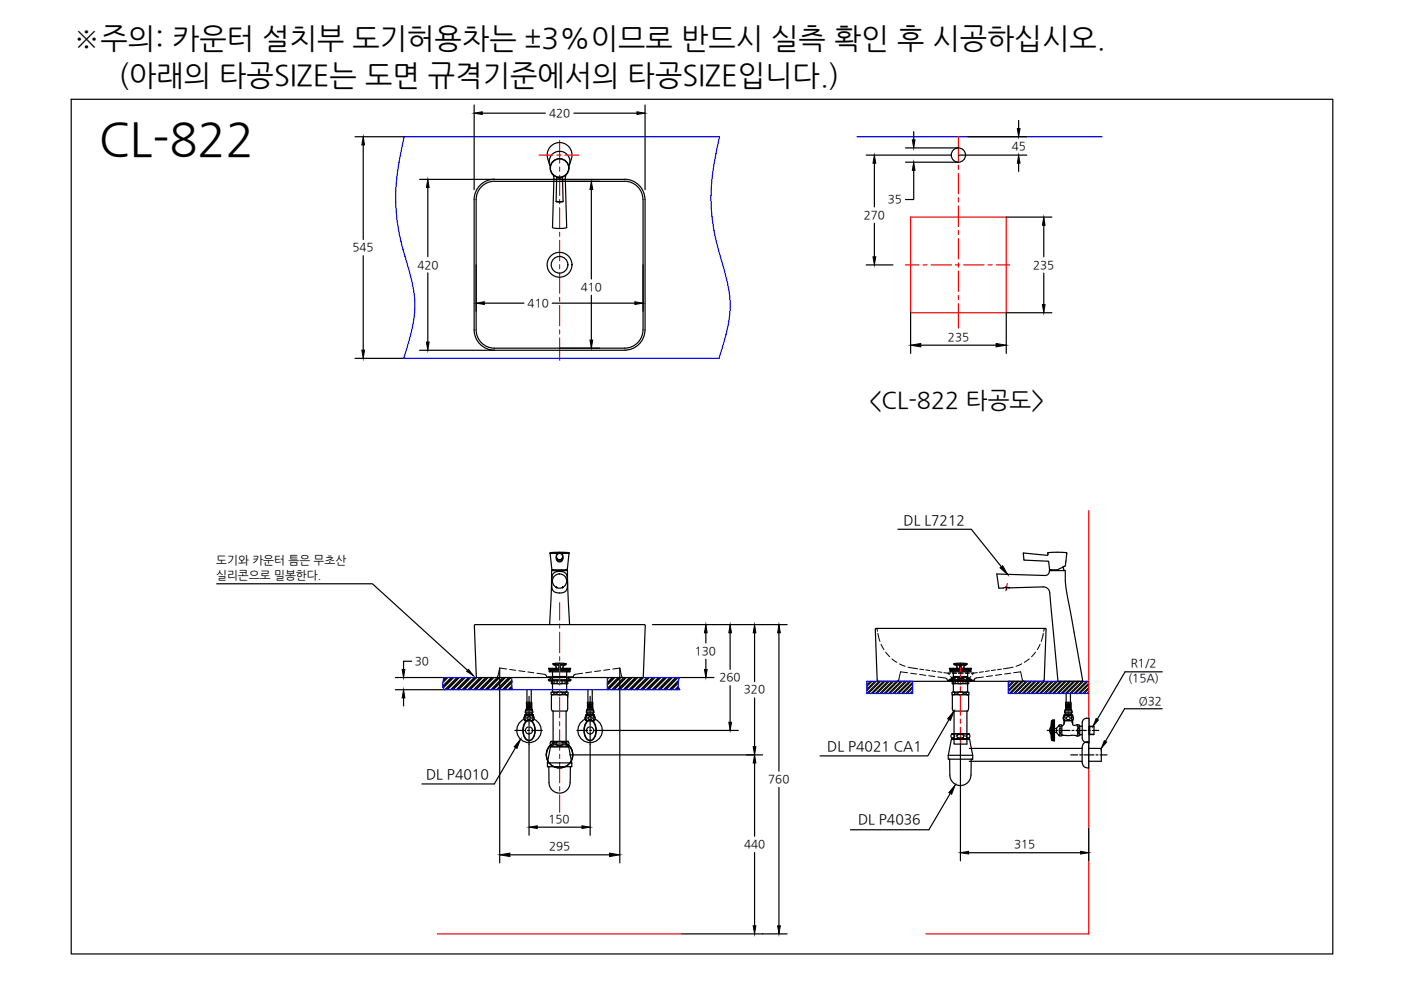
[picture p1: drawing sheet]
<svg xmlns="http://www.w3.org/2000/svg" width="297mm" height="210mm" viewBox="0 0 297 210" stroke-linecap="round" stroke-linejoin="round" font-family="sans-serif">
<!-- layer: 5 -->
<path d="M15.1 21.1h267.5v181.2h-267.5zM101 143.7h4.1M132.2 143.7h4.2M186.3 144.5h34.8" fill="none" stroke="#000" stroke-width=".25"/>
<!-- layer: 3 -->
<g fill="none" stroke="#000" stroke-width=".25">
<path d="M75.3 29h10.4M77 30.7v20.1M89 38h15.8M90.7 39.7v14.7M100.5 22.3v17.9M102.2 24h13.4M118.6 38.5h8.5M121.7 24h13.4M136.8 22.3v17.9M183.6 32.9h18.1M185.4 34.6v9.3M192 31.4h11.2"/>
<path d="M192 34.4h11.2M193.7 36.1v6.2h-1.7M193.7 27.9v1.7M203.2 32.9h14.5M205.2 29h12.5M216 25.5v1.8M216 34.6v1.7M77 54.2v20M90.7 57.9v14.6M101 56.1v9.9M125.4 40.2v19M136.3 56.1v9.9"/>
<path d="M183.6 56.2h5.7M185.4 47.3v7.2M213.3 46h9.7M221.3 47.8v6.7M221.3 57.9v6.7M75.3 76h10.1M89 74.3h15.8M102.7 64.3h8.4M117.1 64.3h17.5M118.6 73.8h8.5M125.4 62.6v9.5M193.1 66.3v8.6"/>
<path d="M195.2 73.2h16M223 66.3h-9.7v8.6M190.4 112.2h15.5l6.4 8M45.9 123.8h33.1l20.1 18.3M138.3 132.4h28.6M149.7 134.2v2.1M149.7 139.8v2.1M154.8 134.2v7.7M160 134.2v10.3M165.1 134.2v29.3M83.8 146.2h10.5M83.8 143.7h10.3"/>
<path d="M85.6 148v1.7M87.3 140.2h-1.7v1.7M94.5 143.7l-.5 .4M94.7 143.7l-.7 .7M95 143.7l-1.1 1M95.7 143.7l-1.8 1.8M95.9 143.7l-2 2M96.2 143.7l-2.2 2.2M96.9 143.7l-2.6 2.5M97.1 143.7l-2.5 2.5M97.4 143.7l-2.6 2.5M98.1 143.7l-2.6 2.5"/>
<path d="M98.4 143.7l-2.6 2.5M98.6 143.7l-2.6 2.5M99.3 143.7l-2.6 2.5M99.6 143.7l-2.6 2.5M99.9 143.7l-2.7 2.5M100.5 143.7l-2.5 2.5M100.8 143.7l-2.6 2.5M101.1 143.7l-2.6 2.5M101.8 143.7l-2.6 2.5M102 143.7l-2.6 2.5M102.3 143.7l-2.6 2.5M103 143.7l-2.6 2.5"/>
<path d="M103.2 143.7l-2.5 2.5M103.5 143.7l-2.6 2.5M104.2 143.7l-2.6 2.5M104.5 143.7l-2.6 2.5M104.7 143.7l-2.6 2.5M105.1 143.7h27.1M105.4 143.7l-2.6 2.5M105.7 143.7l-2.6 2.5M105.9 143.7l-2.5 2.5M105.9 141.6v41.4M106.6 143.7l-2.5 2.5M106.9 143.7l-2.6 2.5"/>
<path d="M107.2 143.7l-2.6 2.5M107.9 143.7l-2.6 2.5M108.1 143.7l-2.6 2.5M108.4 143.7l-2.6 2.5M108.5 144.2l-2 2M108.5 145.4l-.8 .8M108.5 144.5l-1.7 1.7M108.5 145.7l-.5 .5M108.5 144.7l-1.5 1.5M108.5 146l-.3 .2M116.3 144.1l.8-.5h3l.9 .5M116.3 144.1h4.7"/>
<path d="M116.4 144.2l.1 .2h4.3M116.5 142.4v-.1h4.3v.1M116.5 141.9v.2h4.3v-.2M116.5 142.4h.1M116.5 141.9h.1M116.5 142.4h4.3M116.5 141.9h4.3M116.8 142.1v.2M116.9 144.9h.6M116.9 144.4l.1 .6 3.4-.1M117 158.2l-.3 .2M117 147.3l-.1 2.9 .2 .6h3.1l.2-.6-.1-2.9h-3.3"/>
<path d="M117.1 143.3l.1 .3M117.1 142.4v4.3h3v-4.3M117.1 143.4h3M117.2 140.8l1.4-.2 1.4 .2M117.2 140.8l.2 .2h2.5l.1-.2M117.2 140.8h2.8M117.3 150.8v7h2.7v-7M117.4 146.8l-.3-.1-.3 .1 .2 .5 .4-.1M117.4 146.8h.7v.4h-.7zM117.5 144.9h.6M117.5 144.4v.5M117.5 141l.5 .4-.2 .3"/>
<path d="M117.6 141h.9M118.1 147.2l.5 .1M118.1 144.9h1.1M118.1 144.4v.5M118.5 141v.7M118.5 141h.3M118.6 141v.5M118.6 146.7l-.5 .1M118.6 141.8h2.4M118.7 146.7l.5 .1M118.7 141v.5M118.7 141.5h-.1v.2"/>
<path d="M118.7 141.5v.2M118.8 141v.7M119.2 144.4v.5M119.2 144.9h.6M119.2 147.2l-.5 .1M119.3 141.4l.1 .2M119.4 141.6l.1 .1M119.7 141l-.3 .4M119.7 141h-.9M119.8 144.9h.6M119.8 144.4v.5M119.8 146.8l.5-.1 .1 .5-.3 .1-.3-.1"/>
<path d="M119.9 146.8h-.7v.4h.7M119.9 146.8v.4M120.1 143.3v.3M120.3 158.2l.3 .2 .6 3.4M120.4 144.4v.5M120.5 142.1v.2M120.6 158.4h-3.9l-.6 3.3M120.8 142.4h.1M120.8 141.9h.1M120.9 144.2l-.1 .2M120.9 141.7l.1 .1M120.9 141.7h-4.6l.2 .2"/>
<path d="M121 141.8l-.2 .1M127.9 154.9h28.6M128.9 143.7l-.1 .1M129.1 143.7l-.3 .3M129.8 143.7l-1 1M130.1 143.7l-1.3 1.3M130.4 143.7l-1.6 1.5M131 143.7l-2.2 2.2M131.3 143.7l-2.5 2.5M131.4 141.6v41.4M131.6 143.7l-2.6 2.5M132.3 143.7l-2.6 2.5"/>
<path d="M132.5 143.7l-2.6 2.5M132.8 143.7l-2.6 2.5M133.5 143.7l-2.6 2.5M133.8 143.7l-2.6 2.5M134 143.7l-2.6 2.5M134.7 143.7l-2.6 2.5M135 143.7l-2.6 2.5M135.2 143.7l-2.6 2.5M135.9 143.7l-2.6 2.5M136.2 143.7l-2.6 2.5M136.4 143.7l-2.5 2.5M137.1 143.7l-2.5 2.5"/>
<path d="M137.4 143.7l-2.6 2.5M137.7 143.7l-2.6 2.5M138.4 143.7l-2.6 2.5M138.6 143.7l-2.6 2.5M138.9 143.7l-2.6 2.5M139.6 143.7l-2.6 2.5M139.9 143.7l-2.6 2.5M140.1 143.7l-2.6 2.5M140.8 143.7l-2.6 2.5M141.1 143.7l-2.6 2.5M141.3 143.7l-2.5 2.5M142 143.7l-2.5 2.5"/>
<path d="M142.3 143.7l-2.6 2.5M142.5 143.7l-2.5 2.5M143.3 143.7l-2.6 2.5M143.5 143.7l-2.6 2.5M143.8 145.6l-.7 .6M143.8 143.7l-2.6 2.5M143.8 144.9l-1.4 1.3M143.8 144.6l-1.7 1.6M143.8 145.8l-.4 .4M143.9 144.2l-2 2M143.9 145.9l-.3 .3M144 143.7h7.4"/>
<path d="M154.8 145.4v7.7M160 148v10.3M183.9 144.5l-.1 .1M184.6 144.5l-.8 .7M184.9 144.5l-1.1 1M185.5 144.5l-1.7 1.6M185.8 144.5l-2 1.9M186.4 144.5l-2.6 2.5M186.7 144.5l-2.6 2.5M187.3 144.5l-2.6 2.5M187.6 144.5l-2.6 2.5M188.2 144.5l-2.6 2.5"/>
<path d="M188.5 144.5l-2.6 2.5M189.1 144.5l-2.6 2.5M189.4 144.5l-2.6 2.5M190.1 144.5l-2.6 2.5M190.4 144.5l-2.6 2.5M191 144.5l-2.6 2.5M191.3 144.5l-2.6 2.5M191.9 144.5l-2.6 2.5M192.2 144.5l-2.6 2.5M192.8 144.5l-2.6 2.5M193.1 144.5l-2.6 2.5M193.5 144.7l-2.4 2.3"/>
<path d="M193.5 145.6l-1.4 1.4M193.5 146.5l-.5 .5M193.5 145l-2.1 2M193.5 145.9l-1.2 1.1M193.5 146.8l-.2 .2M201.3 144.1h4.7M201.3 144.1l.8-.5h3.1l.8 .5M201.3 141.8h4.7M201.3 141.8l.2 .1M201.3 141.7v.1M201.3 141.7l4.7 .1M201.4 142.3h4.4v.1"/>
<path d="M201.4 144.2l.1 .2h4.3l.1-.2M201.5 141.9v.2M201.5 142.3v.1M201.5 141.9h.1M201.5 142.4h.1M201.5 142.4h4.3M201.5 141.9h4.3M201.8 142.1v.2M201.9 144.9h.6M201.9 144.4l.1 .6 3.4-.1M201.9 147.3h3.4v2.9l-.1 .6h-3.1l-.2-.6zM202.1 143.3l.1 .3"/>
<path d="M202.1 143.4h3.1M202.1 142.4v4.3M202.3 140.8h2.7M202.3 150.8v7h2.7v-7M202.4 147.2h.7M202.4 146.8h.7M202.4 146.8v.4M202.4 146.8l-.3-.1-.3 .1 .2 .5 .4-.1M202.5 144.4v.5h.6M202.6 141h.9M202.7 141l.2 .4M202.9 141.4l-.2 .3"/>
<path d="M203.1 147.2l.5 .1M203.1 146.8v.4M203.1 144.9h1M203.1 144.4v.5M203.5 141h.3M203.5 141v.7M203.6 141.7v-.2h.1v.2M203.6 141v.5M203.6 146.7l-.5 .1M203.6 146.7l.6 .1M203.7 141v.5M203.8 141v.7"/>
<path d="M204.2 144.4v.5h.6M204.2 147.2l-.6 .1M204.4 141.6l.1 .1M204.7 141l-.4 .4 .1 .2M204.7 141h-.9M204.8 144.9h.6M204.8 144.4v.5M204.8 146.8l.3-.1 .3 .1M204.8 147.2l.3 .1 .3-.1M204.8 146.8h-.6v.4h.6M204.8 146.8v.4M204.9 140.7l-1.6-.1-1.1 .2 .1 .2h2.6l.1-.2"/>
<path d="M204.9 140.7l.1 .1M205.1 147.3h.1M205.2 143.3l-.1 .3M205.2 142.4l-.1 4.3h-3M205.4 144.4v.5M205.4 146.8v.4M205.5 142.1v.2M205.8 141.9h.1M205.8 142.4h.1M205.8 141.9v.2h-4.4M206 141.8l-.2 .1M213.9 144.5h-.1"/>
<path d="M214.2 144.5l-.4 .3M214.8 144.5l-1 .9M215.1 144.5l-1.3 1.2M215.7 144.5l-1.9 1.8M216 144.5l-2.2 2.2M216.6 144.5l-2.6 2.5M216.9 144.5l-2.6 2.5M217.5 144.5l-2.6 2.5M217.8 144.5l-2.6 2.5M218.4 144.5l-2.6 2.5M218.7 144.5l-2.6 2.5M219.3 144.5l-2.5 2.5"/>
<path d="M219.7 144.5l-2.6 2.5M220.3 144.5l-2.6 2.5M220.6 144.5l-2.6 2.5M221.2 144.5l-2.6 2.5M221.5 144.5l-2.6 2.5M222.1 144.5l-2.6 2.5M222.4 144.5l-2.6 2.5M223 144.5l-2.6 2.5M223.3 144.5l-2.6 2.5M223.9 144.5l-2.6 2.5M224.2 144.5l-2.6 2.5M224.3 144.5h5.3"/>
<path d="M224.8 144.5l-2.6 2.5M225.1 144.5l-2.5 2.5M225.7 144.5l-2.5 2.5M226 144.5l-2.5 2.5M226.7 144.5l-2.6 2.5M227 144.5l-2.6 2.5M227.6 144.5l-2.6 2.5M227.9 144.5l-2.6 2.5M228.5 144.5l-2.6 2.5M228.8 144.5l-2.6 2.5M229.4 144.5l-2.6 2.5M229.7 144.5l-2.6 2.5"/>
<path d="M230.3 144.5l-2.6 2.5M230.6 144.5l-2.6 2.5M230.8 144.9l-2.2 2.1M230.8 145.8l-1.2 1.2M230.8 146.7l-.3 .3M230.8 145.2l-1.9 1.8M230.8 146.1l-.9 .9M230.8 147h.1M116.1 161.7v.9h5.1v-.8M116.1 161.7h5.1M116.3 162.5l.1 3.4M116.4 165.9a2.23 2.23 0 0 0 2.2 2.3 2.23 2.23 0 0 0 2.3-2.3"/>
<path d="M120.8 160.1h40.9M120.9 162.7v3.2M121 162.5l-.1 .2M160 161.8v15.5M165.1 167v29.3M227 160.1h1.5M228.9 160.1h.4M229.8 160.1h2.1M232.4 160.1h.4M233.2 160.1h1.5M108.1 181.2h21.2M144.5 198h22.4"/>
<path d="M160 180.8v15.5"/>
</g>
<g fill="#000" stroke="#000" stroke-width=".21">
<path d="M77 29l.3 1.7h-.6zM90.7 38l.3 1.7h-.6zM100.5 24l1.7-.3v.6zM135.1 23.7l1.7 .3-1.7 .3zM185.4 32.9l.3 1.7h-.6zM193.4 29.6h.6l-.3 1.8zM193.7 34.4l.3 1.7h-.6zM216 32.9l.3 1.7h-.6zM215.7 27.3h.6l-.3 1.7zM125.4 38.5l.3 1.7h-.6zM185.1 54.5h.6l-.3 1.7zM221.3 46l.3 1.8h-.6z"/>
<path d="M76.7 74.2h.6l-.3 1.8zM90.4 72.5h.6l-.3 1.8zM101 64.3l1.7-.3v.6zM125.1 72.1h.6l-.3 1.7zM134.6 64l1.7 .3-1.7 .3zM193.1 73.2l2.1-.4v.7zM211.2 72.8l2.1 .4-2.1 .3zM221 64.6h.6l-.3 1.7zM212 120.4l.6-.5 1.1 1.9zM149.7 132.4l.2 1.8h-.5zM154.8 132.4l.3 1.8h-.6zM160 132.4l.3 1.8h-.6z"/>
<path d="M165.1 132.4l.3 1.8h-.5zM85.6 146.2l.2 1.8h-.5zM85.3 141.9h.5l-.2 1.8zM99.3 141.9l1.1 1.4-1.5-1zM149.4 141.9h.5l-.2 1.8zM154.5 153.1h.6l-.3 1.8zM159.7 158.3h.6l-.3 1.8zM160 160.1l.3 1.7h-.6zM105.9 181.2l2.2-.3v.7zM129.3 180.9l2.1 .3-2.1 .4zM159.7 196.3h.6l-.3 1.7zM164.9 196.3h.5l-.3 1.7z"/>
</g>
<!-- layer: 1 -->
<path d="M85.7 29a49.7 49.7 0 0 0-1.5 17.7l.8 4.5a78.1 78.1 0 0 1 2.9 11.6 24.2 24.2 0 0 1-1.4 10.3l-.9 2.9M152.5 29a48.4 48.4 0 0 0-1.4 17.7l.8 4.5a69.7 69.7 0 0 1 2.9 12.4 26.1 26.1 0 0 1-1.5 9.5l-.9 2.9M94.1 143.7l-.2 1.8 .4 .7M144 143.7l-.2 1.8 .4 .7M183.8 144.5v2.5" fill="none" stroke="#00f" stroke-width=".25"/>
<!-- layer: CENTER -->
<g fill="none" stroke="#f00" stroke-width=".25">
<path d="M114.3 32.9h2.9M118.1 32.9h.8M118.6 29.8v4.8M118.6 35.4v.9M118.6 37.2v4.3M119.8 32.9h2.9M203.2 29v5.2M203.2 35v.9M203.2 36.8v4.3M118.6 42.3v.9M118.6 44.1v4.3M118.6 49.2v.9"/>
<path d="M118.6 51v4.3M118.6 56.1v.9M118.6 57.9v4.3M192 56.2h2.8M193.1 46h20.2v20.3h-20.2zM195.7 56.2h.9M197.4 56.2h4.3M202.6 56.2h.9M203.2 41.9v.9M203.2 43.7v4.3M203.2 48.8v.9M203.2 50.6v4.3"/>
<path d="M203.2 55.7v.9M203.2 57.5v4.3M204.3 56.2h4.3M209.5 56.2h.9M211.2 56.2h2.9M118.6 63v.9M118.6 64.8v4.3M118.6 69.9v.9M118.6 71.7v4.7M203.2 62.7v.8M203.2 64.4v5.2M118.6 127.8v3.7"/>
<path d="M118.6 132.3v.9M118.6 134v4.4M118.6 139.2v.9M118.6 140.9v4.4M118.6 146.1v.9M118.6 147.8v4.4M118.6 153v.9M118.6 154.7v4.4M118.6 159.9v.9M203.6 141.5v3.2M203.6 145.6v.9M203.6 147.3v4.3"/>
<path d="M203.6 152.5v.9M203.6 154.2v3.3M118.6 161.7v4.3M118.6 166.8v.9M118.6 168.6v3.6"/>
</g>
<!-- layer: 1 -->
<path d="M230.8 108.3v89.7h-34.5M213.6 123.7l-.4 1.6M92.8 198h51.7" fill="none" stroke="#f00" stroke-width=".25"/>
<!-- layer: 0 -->
<g fill="none" stroke="#000" stroke-width=".25">
<path d="M100.5 42.3a4.3 4.3 0 0 1 4.3-4.3h27.6a4.3 4.3 0 0 1 4.3 4.3M100.5 42.3v27.6M101 42.3a3.8 3.8 0 0 1 3.8-3.8l27.6-.1a3.9 3.9 0 0 1 3.9 3.9M101 42.3v27.6M136.3 42.3v27.6M136.8 42.3v27.6M100.5 69.9a4.3 4.3 0 0 0 4.3 4.4l27.6-.1a4.3 4.3 0 0 0 4.3-4.3M101 69.9a3.9 3.9 0 0 0 3.8 3.9h27.6a3.9 3.9 0 0 0 3.9-3.9M132.7 74.3h.1M100.6 132.6l.4 11.1M100.7 132.4h35.9M117 120.8h3.3"/>
<path d="M136.8 132.6l-.4 11.1M185.6 133.4l.4 10.8M185.7 133.2h35.9M213.4 124.5v.5M221.8 133.4l-.4 10.8M112.2 157.9v19.2M121.5 143.5h.1M125.1 157.9v19.2M186 144.2l.2 .2M202 156.6l-.3 .2M205.3 156.6l.3 .2M205.6 156.8h-3.9l-.7 3.4v.8"/>
<path d="M205.6 156.8l.6 3.4v.8h-5.1M206.6 144.3h.1M221.4 144.2l-.3 .2M113.9 175.4h9.5M201 160.1h5.2M201.2 160.9l.1 .2M206.1 160.9l-.2 .2v3.2a2.23 2.23 0 0 1-2.3 2.3 2.23 2.23 0 0 1-2.2-2.3l-.1-3.2"/>
<circle cx="118.6" cy="56.1" r="2.64"/>
<circle cx="118.6" cy="56.1" r="1.77"/>
</g>
<path d="M112.2 175.4l1.7-.3v.6zM123.4 175.1l1.7 .3-1.7 .3z" fill="#000" stroke="#000" stroke-width=".21"/>
<!-- layer: 4 -->
<g fill="none" stroke="#000" stroke-width=".25">
<path d="M116.8 157.9a2.8 2.8 0 0 0-.7 3.4M116.8 157.2l.4 .2M116.9 158.2h3.5M116.9 158.2l-.3-.5 .3-.5h3.5l.2 .5-.2 .5M116.9 158.1h-.1M117.2 157.3a.4 .4 0 0 1 .2 .5 .4 .4 0 0 1-.5 .3M117.9 157.8l.2 .2M117.9 157.5v.3M118.1 158l.5 .1 .6-.1M119.2 157.4l-.7-.2-.6 .3M119.2 157.4l.2 .1M119.3 157.5v.3"/>
<path d="M119.4 157.8l-.2 .2M120.1 157.3a.36 .36 0 0 0-.2 .4 .36 .36 0 0 0 .2 .3M120.1 158l.2 .1M120.3 158.1h.2M120.5 157.2l-.4 .2M120.5 157.9a2.8 2.8 0 0 1 .6 3.4M201.8 155.6l.1 .1a.44 .44 0 0 1 .5 .5M201.9 155.5l-.3 .6 .3 .5M201.9 155.6h.3h-.3M201.9 156.6h3.5M202.2 156.4l-.4 .1M202.2 155.6h1.4h-1.4"/>
<path d="M202.4 156.2l-.2 .2M203.1 155.8l.4-.1a.51 .51 0 0 1 .6 0 .51 .51 0 0 1 .1 .7l-.6 .1-.5-.1M203.1 155.8l-.2 .3 .2 .3M204.9 155.9v.3M204.9 156.2l.2 .2M205 155.6h-1.4h1.4M205.1 156.4l.4 .1M205.4 155.5l.2 .6-.2 .5M205.4 155.6h-.4h.4M205.5 155.6l-.6 .3M205.5 158.7h23.9M230.8 157.2l-.7 .2-.4 .3"/>
<path d="M230.8 157.2v5.6a1.24 1.24 0 0 1-1.4-1.3v-2.9l.3-1M230.8 158.7h2.7v2.7h-2.7M205.5 161.4h23.9"/>
<circle cx="118.6" cy="160" r="2.8"/>
</g>
<!-- layer: 6 -->
<g fill="none" stroke="#000" stroke-width=".25">
<path d="M109.2 154.9h2.2M111.1 152.5a2.59 2.59 0 0 0-1 4 2.59 2.59 0 0 0 4.1 0 2.59 2.59 0 0 0-1-4M111.2 152a.3 .3 0 0 1 .3 .3 .3 .3 0 0 1-.3 .3zM111.3 151.6h1.8h-.6M111.3 151.8v-.3h1.7l.1 .3M111.3 151.8h1.8M111.3 151.8a.86 .86 0 0 0 0 1h1.8a.91 .91 0 0 0 0-1M111.3 152.8h.9M111.4 150.7h1.5l.1 .4h-1.6zM111.5 153a1.1 1.1 0 0 1 1.1-.2 1.1 1.1 0 0 1 .7 1 2.84 2.84 0 0 1-.8 3.2 1.4 1.4 0 0 1-1.6-1.6 3 3 0 0 1 .6-2.4zM111.5 153.1a.96 .96 0 0 1 1-.3 .96 .96 0 0 1 .7 .9 2.62 2.62 0 0 1-.8 3.2 1.44 1.44 0 0 1-1.4-1.6v-1.3zM111.5 150.7v-.2h1.3v.2"/>
<path d="M111.5 151.1v.3h1.3v-.3M111.6 151.4l-.1 .1M111.6 150.4v.1M111.6 150.4h.1M111.6 150.4h1.2M111.6 149.2h1.1M111.6 150.1h1.1M111.6 150.1v.2h1.1v-.2M111.6 149.5h1.1M111.6 149.7h.1M111.7 149.4l-.1 .3M111.7 150h1"/>
<path d="M111.7 149.7h1M111.7 149.4h1M111.7 149.7v.3M111.7 150l-.1 .1M111.7 146.2v2.7M111.8 150.3v.1M111.9 154.9h.4M112.2 149.3h.5v-.4h-1.1l.1 .5M112.2 147.6v2.8M112.2 150.8v.4M112.2 151.7v2.1M112.2 154.3v.4"/>
<path d="M112.2 155.1v2.8M112.6 150.3v.1M112.6 146.2v2.7M112.7 149.4v.3h-1.1M112.7 149.3v.1M112.7 149.7v.3M112.7 150v.1M112.7 154.9h2.3M112.7 149.7h.1M112.8 151.5h.1M112.8 151.5h-.1M112.8 151.5v-.1v.1"/>
<path d="M112.8 150.4v.1M112.9 152a.3 .3 0 0 1 .3 .3 .3 .3 0 0 1-.3 .3zM122.3 154.9h2.3M124.1 152.5a2.59 2.59 0 0 0-1 4 2.59 2.59 0 0 0 4.1 0 2.59 2.59 0 0 0-1-4M124.1 152a.3 .3 0 0 1 .3 .3 .3 .3 0 0 1-.3 .3zM124.2 151.6l1.8-.1v.3h-1.8zM124.2 151.6h1.8M124.2 151.8a.86 .86 0 0 0 0 1h.9M124.3 151.1h.1M124.3 150.8v.3M124.4 150.7l-.1 .1M124.4 151.1h1.5"/>
<path d="M124.4 150.7h1.5M124.4 153a1.1 1.1 0 0 1 1.2-.2 1.1 1.1 0 0 1 .7 1 2.84 2.84 0 0 1-.8 3.2 1.4 1.4 0 0 1-1.7-1.6 3 3 0 0 1 .6-2.4zM124.4 153.1a.96 .96 0 0 1 1.1-.3 .96 .96 0 0 1 .6 .9 2.66 2.66 0 0 1-.7 3.2 1.42 1.42 0 0 1-1.5-1.6l.1-1.3zM124.5 150.7v-.2h1.3v.2M124.5 151.1v.3h1.3v-.3M124.5 151.5h.1M124.5 151.5v-.1v.1M124.5 150.4v.1M124.5 150.4h.1M124.5 150.4h1.2M124.6 149.2h1.1M124.6 150.1h1.1"/>
<path d="M124.6 149.7h1.1M124.6 150.1v.2h1.1v-.2M124.6 149.5h1.1M124.6 149.7v-.8h1.1l-.1 .8M124.6 150h1M124.6 149.7h1M124.6 149.4h1M124.6 150v.1M124.6 149.7v.3M124.7 146.2v2.7M124.7 150.3v.1M125 154.9h.4"/>
<path d="M125.1 147.6v2.8M125.1 150.8v.4M125.1 151.7v2.1M125.1 154.3v.4M125.1 155.1v2.8M125.5 150.3v.1M125.6 146.2v2.7M125.6 150l.1 .1M125.6 149.7v.3M125.7 151.5h.1M125.7 150.4v.1M125.7 151.4v.1"/>
<path d="M125.9 150.7v.4M125.9 152a.3 .3 0 0 1 .3 .3 .3 .3 0 0 1-.3 .3zM125.9 154.9h2.2M126 151.8a.79 .79 0 0 1 0 1h-.9h.9M222 154.9h1.4M222.8 154.1l-.3 .8 .3 .7M223 152.8l-.2 2.1 .2 2.1v-4.2M223 157h.4M223.1 152.8v4.2M223.1 152.7l-.1 .1M223.1 152.7v4.3M223.1 156.9h.3"/>
<path d="M223.1 157h.3M223.1 156.7h.3M223.1 156.8h.3M223.1 156.4h.3M223.1 156.5h.3M223.1 156h.3M223.1 156.1h.3M223.1 156.2h.3M223.1 156.3h.3M223.1 156.6h.3M223.1 155.9h.3M223.1 154h.3"/>
<path d="M223.1 155.8h.3M223.1 152.8h.3M223.1 153.9h.3M223.1 155.4h.3M223.1 155.5h.3M223.1 155.6h.3M223.1 155.7h.3M223.1 154.9h.3M223.1 155h.3M223.1 155.1h.3M223.1 155.2h.3M223.1 155.3h.3"/>
<path d="M223.1 154.8h.3M223.1 154.5h.3M223.1 154.7h.3M223.1 154.6h.3M223.1 154.4h.3M223.1 154.3h.3M223.1 154.2h.3M223.1 154.1h.3M223.1 153.7h.3M223.1 153.6h.3M223.1 153.8h.3M223.1 153.5h.3"/>
<path d="M223.1 153.4h.3M223.1 153.2h.3M223.1 153.1h.3M223.1 153.3h.3M223.1 153h.3M223.1 152.9h.3M223.4 157h.1M223.4 152.7h.2v4.4h-.2zM223.4 152.7h-.3M223.6 154.5h.4M223.8 154.9h.4M224 154.4a1.03 1.03 0 0 1 1.1-.6v2.1"/>
<path d="M224 154.5v.8h-.4M224 155.3l.4 .5M224 154.4v.1M224.4 155.8a.46 .46 0 0 0 .7 .1M224.6 156l.2-.5 .2 .5M224.7 154.4a.42 .42 0 0 1 .3 .5 .42 .42 0 0 1-.3 .4l-.1-.4zM224.7 154.9h2.2M225 153.7l-.2 .5-.2-.5M225.1 155.8h.1M225.1 153.9h.1M225.1 153.8h.1M225.2 155.9h.1"/>
<path d="M225.3 153.8h-.1M225.5 152a.3 .3 0 0 1 .3 .3 .3 .3 0 0 1-.3 .3zM225.6 151.6h1.8l-1.8-.1v.3M225.6 152.8l-.1 .8-.3 .2M225.6 153.1v.2M225.6 152.8h1.8v.7M225.6 151.8a.86 .86 0 0 0 0 1M225.7 150.8l1.5-.1 .1 .4h-1.6M225.7 152.8v.3M225.7 150.8v.3M225.9 150.7v-.2h1.3v.2M225.9 151.1v.3h1.3v-.3"/>
<path d="M225.9 151.4l-.1 .1M225.9 150.4v.1M225.9 149.2v.3M225.9 149.2h1.2M225.9 149.2v-.3h1.2v.3M225.9 149.5v.8h1.2v-.2M226 149.4l1.1 .1h-1.2M226 150.4h1.1M226 147v1.9M226.1 150.3l-.2 .1M226.9 150.3v.1M227 147v1.9"/>
<path d="M227 149.7v.3M227 150l-1.1 .1h1.2M227 150l.1 .1M227.1 149.2l-.1 .2M227.1 149.7h-.1M227.1 149.7h-1.2h1.1M227.1 149.5v.2M227.1 151.5h.1M227.1 155.9l1.2 .1M227.1 150.4v.1M227.1 151.4v.1M227.1 155.9l-2 .1"/>
<path d="M227.2 152a.3 .3 0 0 1 .3 .3 .3 .3 0 0 1-.3 .3zM227.3 154.9h.4M227.3 152.8v.3M227.4 151.8a.86 .86 0 0 1 0 1M227.4 153.5l.1 .2 .3 .1M227.4 153.1h-.1l.1 .2M227.4 151.6v.2h-1.8M228.1 154.9h2.2M228.3 153.7l-.5 .1M228.3 153.7a.43 .43 0 0 1 .6 .4v1.8v-.1h.6M228.4 153.7l.2 .5 .2-.5M228.5 154.5a.41 .41 0 0 1 .3 .4 .41 .41 0 0 1-.3 .4z"/>
<path d="M228.8 156l-.2-.5-.2 .6M228.9 155.9l-.6 .1M228.9 154h.6M229.5 156.5v-3.3a1.07 1.07 0 0 1 1.4-.9v5.2h-.5M229.5 156.5a.94 .94 0 0 0 .9 .9M230.7 154.9h.4M230.9 154l1.1 .1v1.6l-1.1 .1M231 154l1 .1M231 154v1.8M231.6 154.9h1.3M232 155.7l-1 .1"/>
<circle cx="112.2" cy="154.9" r=".75"/>
<circle cx="112.2" cy="152.3" r=".38"/>
<circle cx="125.1" cy="154.9" r=".75"/>
<circle cx="125.1" cy="152.3" r=".38"/>
<circle cx="226.5" cy="152.2" r=".38"/>
</g>
<!-- layer: 5 -->
<path d="M85.7 29h66.8M181.7 29h52M85.6 76h66.8M94.1 143.7h6.9M94.3 146.2h49.9M136.4 143.7h7.6M183.8 144.5h9.7v2.5h-9.7M230.8 144.5h-17v2.5h17" fill="none" stroke="#00f" stroke-width=".25"/>
<!-- layer: 1 -->
<g fill="none" stroke="#000" stroke-width=".25">
<path d="M116.6 35l-.5-1.3a2.63 2.63 0 0 1 2.5-3.5 2.63 2.63 0 0 1 2.5 3.5l-.5 1.6M116.6 35l.1 .3M117.3 37.1l.1 .9M117.4 38l-.3 10.2 1.5 .2 1.5-.2-.2-10.2M117.4 38l.6 .1M119.8 38l-.5 .1M120 37.1l-.1 .9M120.7 34.9a2.2 2.2 0 0 0-2.1-2.8 2.2 2.2 0 0 0-2 2.9M117.9 42.7l.5 .1 1-.1M117.9 42.7h1.5M117.9 42.7l.1-5.1a.93 .93 0 0 0 1.3 0l.1 5.1M116.6 117.3h4.1"/>
<path d="M116.6 117.3l.4 3.5M116.6 117.3h.1M116.6 117.3h1.9M116.6 117.3h1.7M116.7 117.2h3.9M117.9 118.2a.68 .68 0 0 0 .5 .7 .68 .68 0 0 0 .8-.2l.1-.5a.72 .72 0 0 1-.7 .9 .72 .72 0 0 1-.7-.9zM118.8 117.3h1.9M119 117.3h1.6M120.6 117.3l-.3 3.5M120.7 117.3h-.1M222.2 117.2l-.1 .5-5.1-.5 .1 1.5M222.2 117.2h3.9"/>
<path d="M226.1 117.2l-.3 2.8-1.6 .8h-1.7l-.2-1.7-.1-.1-5.1-.3M117 122.4l-.5 10M117 122.4a4.2 4.2 0 0 0 .4 2.9 2.22 2.22 0 0 0 2.7-.1l.2-1.1v-1.7M117 122.4v-1.4h1.6v.2a1.31 1.31 0 0 0-1.6 1.2M117.2 121h.1M117.3 120.8l-.1 .2M117.9 124.6h.2M117.9 124.5h.1M117.9 124.5v.1M117.9 124.6h.1M118 124.6h.1M118.6 121.2a1.45 1.45 0 0 1 1.7 1.2"/>
<path d="M118.6 121h1.7v1.4M119.3 124.6h-.1M119.3 124.6h.1M119.3 124.5h.1M119.3 124.5v.1M120 120.8v.2M120 121h.1M120.3 120.8h.1M120.3 122.4l.5 10M213.2 124.5l.7 .1M213.2 124.5l-1.4 .2-.5-3 10.3 .3a.92 .92 0 0 0 .9-1h3.4a31.3 31.3 0 0 0 1 8.6l2.7 14.9M213.3 124.5l.2 .1"/>
<path d="M213.3 124.5h.2M213.5 124.6h.1M213.9 124.6l7.3-.2a1.38 1.38 0 0 1 1.4 1.3l1.7 18.8M213.9 124.6h.1M222.8 121h.1M222.8 120.8v.2M222.9 121h.1M225.3 120.3h.1M225.4 120.3l.2 .7M225.4 120.3h.1M225.6 121h.1M109.3 158.5l-4.5 7.7h-15.3"/>
<path d="M201.2 152.6l-4.5 7.7h-22.9M203.6 157.5v25M246.4 150.3h-8l-4 6.9M246.4 142.4h-7.9l-5.9 10.1M201.5 168.2l-4.6 7.7h-16.6M230.8 175.6v6.9M205.4 180.8h23.7"/>
<circle cx="118.6" cy="35.6" r="2"/>
<circle cx="118.6" cy="35.6" r="1.94"/>
<circle cx="118.6" cy="118" r=".66"/>
<circle cx="118.6" cy="118" r=".74"/>
<circle cx="118.6" cy="123.2" r="1.51"/>
</g>
<path d="M110.4 156.7l-.8 2-.6-.4zM202.3 150.8l-.8 1.9-.6-.3zM232.4 152.4l.5 .2-1.1 1.4zM234.1 157l.5 .3-1.1 1.4zM202.5 166.4l-.7 2-.6-.3zM203.6 180.8l1.8-.3v.6zM229.1 180.5l1.7 .3-1.7 .3z" fill="#000" stroke="#000" stroke-width=".21"/>
<!-- layer: 7 -->
<circle cx="203.2" cy="32.9" r="1.51" fill="none" stroke="#000" stroke-width=".25"/>
<!-- layer: 0 -->
<g fill="none" stroke="#000" stroke-width=".21">
<path d="M100.7 132.4l-.1 .2M136.6 132.4l.2 .2M185.7 133.2l-.1 .2M185.8 133.2l.2 .2v.5M186.1 134.3l.5 1.7M186.8 136.6l.6 1.1M187.8 138.3l.8 .9M189.1 139.7l1 .7M218.2 139.7l-1 .7M219.5 138.3l-.8 .9M220.5 136.6l-.6 1.1M221.2 134.3l-.4 1.7"/>
<path d="M221.6 133.2l-.2 .1-.1 .6M221.6 133.2l.2 .2M107.4 141.9l-1.5-.3-.3 1.8-.5 .3M108.1 141.9l1.3 .2M110 142.2l1.3 .2M111.9 142.5l1.3 .2M113.8 142.7l1.5 .3M115.4 143l.3 .1 .2 .4h1.1M117.6 143.5h2.2M123.5 142.7l-1.6 .3-.4 .5h-1M125.4 142.5l-1.3 .2M127.3 142.2l-1.2 .2"/>
<path d="M129.3 141.9l-1.3 .2M129.9 141.9l1.5-.3 .4 1.8 .4 .3M190.7 140.8l1.2 .5M192.4 142.6l-1.5-.2-.4 1.8-.4 .3M192.5 141.4l2.1 .4M193.1 142.7l1.2 .2M195 143l1.3 .2M195 141.9l.8 .1M196.3 142l.8 .2M196.9 143.3l1.3 .1M197.6 142.2l.8 .2M198.8 143.5l1.5 .2"/>
<path d="M198.8 142.4l.9 .2M200.1 142.6l.8 .1M200.4 143.7l.4 .2 .1 .4h1.1M201.5 142.7h-.5l.3 .4M201.6 143.4l.3 .4M201.9 143.8h.7M201.9 143.9h.7M201.9 143.8v.5M201.9 142.7h.9M202.6 144.3h2.2M203 143.8h1.4M203 143.9h1.4"/>
<path d="M203.2 142.7h1M204.6 142.7h.9M204.9 143.8h.7M204.9 143.9h.7M205.6 143.8v.5M205.9 143.4l-.3 .4M205.9 142.7h.5M206.4 142.7l-.3 .4M207.2 142.6l-.8 .1M208.5 143.5l-1.6 .3-.3 .5h-1.1M208.5 142.4l-.9 .2M209.8 142.2l-.9 .2"/>
<path d="M210.4 143.3l-1.3 .1M211.1 142l-.9 .2M212.3 141.9l-.8 .1M212.4 143l-1.3 .2M214.3 142.7l-1.3 .2M214.8 141.4l-2 .4M214.9 142.6l1.5-.2 .4 1.8 .4 .3M216.6 140.8l-1.2 .5"/>
</g>
<!-- layer: 3 -->
<path d="M108.5 143.7v2.5M128.8 143.7v2.5" fill="none" stroke="#00f" stroke-width=".25"/>
<text font-size="9.9" x="20.9" y="32.8">CL-822</text>
<g font-size="6.2">
<text x="15.5" y="10.2">※주의: 카운터 설치부 도기허용차는 ±3%이므로 반드시 실측 확인 후 시공하십시오.</text>
<text x="25.1" y="17.9">(아래의 타공SIZE는 도면 규격기준에서의 타공SIZE입니다.)</text>
</g>
<text font-size="4.9" x="184.2" y="86.5">&lt;CL-822 타공도&gt;</text>
<g font-size="3">
<text x="191.6" y="111.3">DL L7212</text>
<text x="175.4" y="159.3">DL P4021 CA1</text>
<text x="90.3" y="165.1">DL P4010</text>
<text x="181.9" y="174.8">DL P4036</text>
</g>
<g font-size="2.5">
<text x="116.4" y="24.8">420</text>
<text x="214.5" y="31.7">45</text>
<text x="183.1" y="46.4">270</text>
<text x="188.2" y="43.1">35</text>
<text x="74.7" y="53.3">545</text>
<text x="88.5" y="56.9">420</text>
<text x="219.1" y="57">235</text>
<text x="111.9" y="65.1">410</text>
<text x="123.2" y="61.7">410</text>
<text x="201" y="72.3">235</text>
<text x="45.9" y="119.6">도기와 카운터 틈은 무초산</text>
<text x="45.8" y="122.7">실리콘으로 밀봉한다.</text>
<text x="87.9" y="141">30</text>
<text x="147.3" y="138.8">130</text>
<text x="239.7" y="141.5">R1/2</text>
<text x="152.6" y="144.5">260</text>
<text x="157.7" y="147">320</text>
<text x="239.2" y="144.5">(15A)</text>
<text x="241.4" y="149.4">Ø32</text>
<text x="162.9" y="166">760</text>
<text x="116.3" y="174.4">150</text>
<text x="157.8" y="179.8">440</text>
<text x="215" y="179.8">315</text>
<text x="116.4" y="180.3">295</text>
</g>
</svg>
